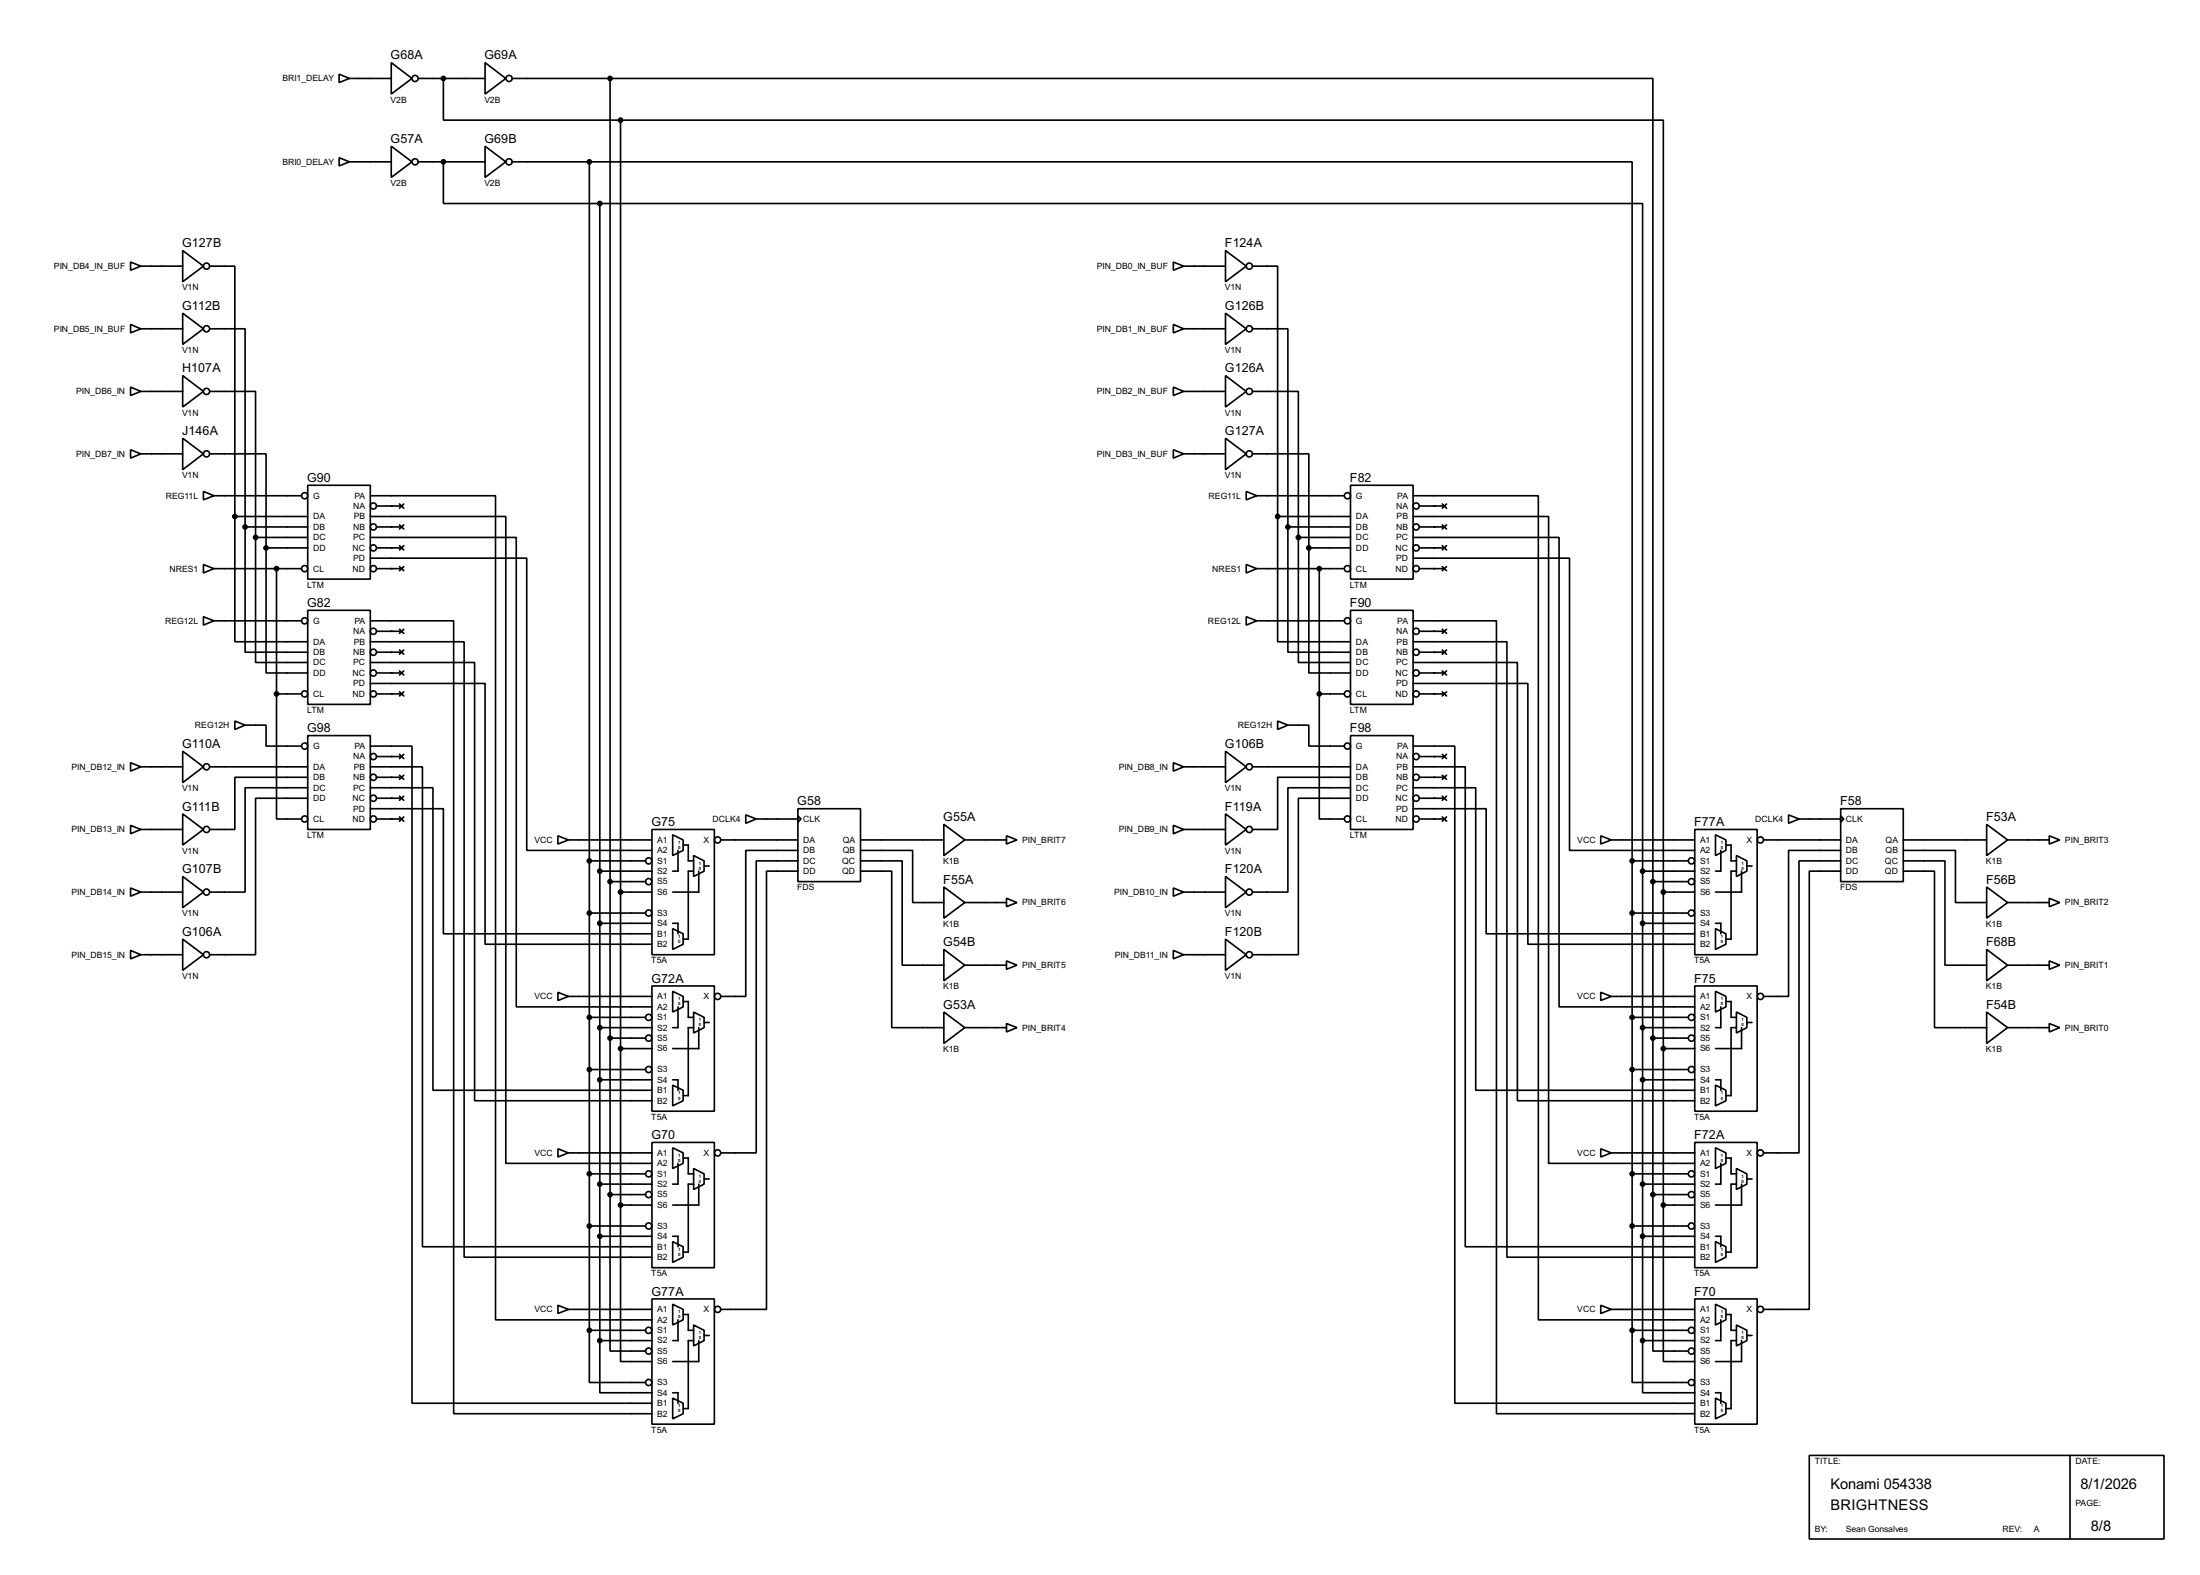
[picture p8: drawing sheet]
<svg xmlns="http://www.w3.org/2000/svg" width="536mm" height="383mm" viewBox="0 0 536 383" stroke-linecap="round" stroke-linejoin="round" font-family="sans-serif">
<g fill="none" stroke="#000" stroke-width=".4">
<path d="M82.6 18.1l2.5 1-2.5 1zM85.1 19.1h10.2M95.3 15.3l5.1 3.8-5.1 3.8zM101.9 19.1h16.3M108 19.1v10.2h43.2M118.2 15.3l5 3.8-5 3.8zM124.8 19.1h23.8M148.6 19.1h254v195.6M148.6 19.1v271.8M82.6 38.4l2.5 1-2.5 1zM85.1 39.4h10.2M95.3 35.6l5.1 3.8-5.1 3.8z"/>
<path d="M101.9 39.4h16.3M108 39.4v10.2h38.1M118.2 35.6l5 3.8-5 3.8zM124.8 39.4h18.8M143.6 39.4h254v170.2M143.6 39.4v284.5M151.2 29.3h254v187.9M151.2 29.3v264.1M146.1 49.6h254v162.5M146.1 49.6v276.8M31.8 63.8l2.5 1-2.5 1zM31.8 79l2.5 1.1-2.5 1z"/>
<path d="M34.3 64.8h10.2M44.5 61l5.1 3.8-5.1 3.8zM44.5 76.3l5.1 3.8-5.1 3.8zM51.1 64.8h6.1v61M285.8 63.8l2.5 1-2.5 1zM285.8 79l2.5 1.1-2.5 1zM288.3 64.8h10.2M298.5 61l5.1 3.8-5.1 3.8zM298.5 76.3l5.1 3.8-5.1 3.8zM305.1 64.8h6.1v61M31.8 94.3l2.5 1-2.5 1zM34.3 80.1h10.2"/>
<path d="M34.3 95.3h10.2M44.5 91.5l5.1 3.8-5.1 3.8zM51.1 80.1h8.6v48.2M51.1 95.3h11.2v35.6M285.8 94.3l2.5 1-2.5 1zM288.3 80.1h10.2M288.3 95.3h10.2M298.5 91.5l5.1 3.8-5.1 3.8zM305.1 80.1h8.6v48.2M305.1 95.3h11.2v35.6M31.8 109.5l2.5 1-2.5 1.1zM34.3 110.5h10.2"/>
<path d="M44.5 106.7l5.1 3.8-5.1 3.9zM49.6 119.7l2.5 1-2.5 1zM51.1 110.5h13.7v22.9M75 118.2h15.2v22.8h-15.2zM285.8 109.5l2.5 1-2.5 1.1zM288.3 110.5h10.2M298.5 106.7l5.1 3.8-5.1 3.9zM303.6 119.7l2.5 1-2.5 1zM305.1 110.5h13.7v22.9M329 118.2h15.2v22.8h-15.2zM49.6 137.5l2.5 1-2.5 1zM52.1 138.5h21.4"/>
<path d="M52.1 120.7h21.4M57.2 125.8v30.5h17.8M57.2 125.8h17.8M59.7 128.3v30.5h15.3M59.7 128.3h15.3M62.3 130.9v30.4h12.7M62.3 130.9h12.7M64.8 133.4v30.5h10.2M64.8 133.4h10.2M67.4 138.5v30.5M90.2 130.9h35.6v114.3h33M90.2 135.9h38.1v71.2h30.5"/>
<path d="M90.2 120.7h30.5v200.7h38.1M90.2 125.8h33v157.5h35.6M91.7 128.3h6.1M91.7 133.4h6.1M91.7 138.5h6.1M91.7 123.2h6.1M97.3 122.7l1.1 1.1M97.3 127.8l1.1 1M97.3 132.9l1.1 1M97.3 138l1.1 1M98.4 122.7l-1.1 1.1M98.4 127.8l-1.1 1"/>
<path d="M98.4 132.9l-1.1 1M98.4 138l-1.1 1M303.6 137.5l2.5 1-2.5 1zM306.1 138.5h21.4M306.1 120.7h21.4M311.2 125.8v30.5h17.8M311.2 125.8h17.8M313.7 128.3v30.5h15.3M313.7 128.3h15.3M316.3 130.9v30.4h12.7M316.3 130.9h12.7M318.8 133.4v30.5h10.2"/>
<path d="M318.8 133.4h10.2M321.4 138.5v30.5M344.2 120.7h30.5v200.7h38.1M344.2 125.8h33v157.5h35.6M344.2 130.9h35.6v114.3h33M344.2 135.9h38.1v71.2h30.5M345.7 128.3h6.1M345.7 133.4h6.1M345.7 138.5h6.1M345.7 123.2h6.1M351.3 122.7l1.1 1.1M351.3 127.8l1.1 1"/>
<path d="M351.3 132.9l1.1 1M351.3 138l1.1 1M352.4 122.7l-1.1 1.1M352.4 127.8l-1.1 1M352.4 132.9l-1.1 1M352.4 138l-1.1 1M49.6 150.2l2.5 1-2.5 1zM52.1 151.2h21.4M75 148.6h15.2v22.9h-15.2zM90.2 151.2h20.3v193h48.3M90.2 156.3h22.9v149.8h45.7M91.7 153.7h6.1"/>
<path d="M91.7 158.8h6.1M97.3 153.2l1.1 1M97.3 158.3l1.1 1M98.4 153.2l-1.1 1M98.4 158.3l-1.1 1M303.6 150.2l2.5 1-2.5 1zM306.1 151.2h21.4M329 148.6h15.2v22.9h-15.2zM344.2 151.2h20.3v193h48.3M344.2 156.3h22.9v149.8h45.7M345.7 153.7h6.1M345.7 158.8h6.1"/>
<path d="M351.3 153.2l1.1 1M351.3 158.3l1.1 1M352.4 153.2l-1.1 1M352.4 158.3l-1.1 1M57.2 175.6l2.5 1-2.5 1zM59.7 176.6h5.1v5.1h8.7M67.4 169v30.4h6.1M67.4 169h6.1M75 179.1h15.2v22.9h-15.2zM90.2 161.3h25.4v106.7h43.2M90.2 166.4h28v63.5h40.6M91.7 169h6.1"/>
<path d="M91.7 163.9h6.1M97.3 163.4l1.1 1M97.3 168.5l1.1 1M98.4 163.4l-1.1 1M98.4 168.5l-1.1 1M311.2 175.6l2.5 1-2.5 1zM313.7 176.6h5.1v5.1h8.7M321.4 169v30.4h6.1M321.4 169h6.1M329 179.1h15.2v22.9h-15.2zM344.2 161.3h25.4v106.7h43.2M344.2 166.4h28v63.5h40.6"/>
<path d="M345.7 169h6.1M345.7 163.9h6.1M351.3 163.4l1.1 1M351.3 168.5l1.1 1M352.4 163.4l-1.1 1M352.4 168.5l-1.1 1M31.8 185.7l2.5 1-2.5 1.1zM34.3 186.7h10.2M44.5 182.9l5.1 3.8-5.1 3.9zM44.5 198.2l5.1 3.8-5.1 3.8zM51.1 186.7h23.9M75 189.3h-17.8v12.7h-6.1"/>
<path d="M75 191.8h-15.3v25.4h-8.6M75 194.4h-12.7v38.1h-11.2M90.2 191.8h15.3v73.7h53.3M90.2 196.9h17.8v30.5h50.8M90.2 181.7h10.2v160h58.4M90.2 186.7h12.7v116.9h55.9M91.7 199.4h6.1M91.7 184.2h6.1M91.7 189.3h6.1M91.7 194.4h6.1M97.3 183.7l1.1 1M97.3 188.8l1.1 1"/>
<path d="M97.3 193.9l1.1 1M97.3 198.9l1.1 1.1M98.4 183.7l-1.1 1M98.4 188.8l-1.1 1M98.4 193.9l-1.1 1M98.4 198.9l-1.1 1.1M181.7 198.4l2.5 1-2.5 1.1zM184.2 199.4h10.2M194.4 196.9h15.2v17.8h-15.2zM194.4 198.7l.7 .7-.7 .8zM285.8 185.7l2.5 1-2.5 1.1zM288.3 186.7h10.2"/>
<path d="M298.5 182.9l5.1 3.8-5.1 3.9zM298.5 198.2l5.1 3.8-5.1 3.8zM305.1 186.7h23.9M329 189.3h-17.8v12.7h-6.1M329 191.8h-15.3v25.4h-8.6M329 194.4h-12.7v38.1h-11.2M344.2 181.7h10.2v160h58.4M344.2 186.7h12.7v116.9h55.9M344.2 191.8h15.3v73.7h53.3M344.2 196.9h17.8v30.5h50.8M345.7 199.4h6.1M345.7 184.2h6.1"/>
<path d="M345.7 189.3h6.1M345.7 194.4h6.1M351.3 183.7l1.1 1M351.3 188.8l1.1 1M351.3 193.9l1.1 1M351.3 198.9l1.1 1.1M352.4 183.7l-1.1 1M352.4 188.8l-1.1 1M352.4 193.9l-1.1 1M352.4 198.9l-1.1 1.1M435.7 198.4l2.5 1-2.5 1.1zM438.2 199.4h10.2"/>
<path d="M448.4 196.9h15.2v17.8h-15.2zM448.4 198.7l.7 .7-.7 .8zM31.8 201l2.5 1-2.5 1zM31.8 216.2l2.5 1-2.5 1zM34.3 202h10.2M34.3 217.2h10.2M44.5 213.4l5.1 3.8-5.1 3.8zM135.9 203.5l2.6 1-2.6 1zM138.5 204.5h20.3M143.6 209.6h13.7M146.1 212.1h12.7M148.6 214.7h8.7"/>
<path d="M151.2 217.2h7.6M158.8 202h15.2v30.5h-15.2zM163.9 203.3l2.5 1.2v2.6l-2.5 1.2zM165.2 207.1v5h-1.3M166.4 205.8h1.3v3.8h1.3M169 208.3l2.5 1.3v2.5l-2.5 1.3zM169 212.1h-1.3v16.6h-1.3M170.2 212.1v5.1h-6.3M171.5 210.9h1.3M175.6 204.5h18.8M194.4 207.1h-12.7v35.5h-6.1M194.4 209.6h-10.2v71.1h-8.6"/>
<path d="M194.4 212.1h-7.7v106.7h-11.1M209.6 209.6h10.2v25.4h10.1M209.6 207.1h12.7v12.7h7.6M209.6 212.1h7.6v38.1h12.7M209.6 204.5h20.3M229.9 216l5.1 3.8-5.1 3.8zM229.9 200.7l5.1 3.8-5.1 3.8zM235 204.5h10.2M235 219.8h10.2M245.2 218.7l2.5 1.1-2.5 1zM245.2 203.5l2.5 1-2.5 1zM285.8 201l2.5 1-2.5 1z"/>
<path d="M285.8 216.2l2.5 1-2.5 1zM288.3 202h10.2M288.3 217.2h10.2M298.5 213.4l5.1 3.8-5.1 3.8zM389.9 203.5l2.6 1-2.6 1zM392.5 204.5h20.3M397.6 209.6h13.7M397.6 209.6v114.3M400.1 212.1h12.7M400.1 212.1v114.3M402.6 214.7h8.7M402.6 214.7v76.2"/>
<path d="M405.2 217.2h7.6M405.2 217.2v76.2M412.8 202h15.2v30.5h-15.2zM417.9 203.3l2.5 1.2v2.6l-2.5 1.2zM419.2 207.1v5h-1.3M420.4 205.8h1.3v3.8h1.3M423 208.3l2.5 1.3v2.5l-2.5 1.3zM423 212.1h-1.3v16.6h-1.3M424.2 212.1v5.1h-6.3M425.5 210.9h1.3M429.6 204.5h18.8M448.4 212.1h-7.7v106.7h-11.1"/>
<path d="M448.4 209.6h-10.2v71.1h-8.6M448.4 207.1h-12.7v35.5h-6.1M463.6 209.6h10.2v25.4h10.1M463.6 207.1h12.7v12.7h7.6M463.6 212.1h7.6v38.1h12.7M463.6 204.5h20.3M483.9 200.7l5.1 3.8-5.1 3.8zM483.9 216l5.1 3.8-5.1 3.8zM489 204.5h10.2M489 219.8h10.2M499.2 203.5l2.5 1-2.5 1zM499.2 218.7l2.5 1.1-2.5 1z"/>
<path d="M31.8 231.4l2.5 1.1-2.5 1zM34.3 232.5h10.2M44.5 228.7l5.1 3.8-5.1 3.8zM143.6 222.3h13.7M146.1 224.8h12.7M163.9 226.1l2.5 1.3v2.5l-2.5 1.3zM163.9 224.8h1.3v2.6M229.9 231.2l5.1 3.8-5.1 3.8zM235 235h10.2M245.2 234l2.5 1-2.5 1zM285.8 231.4l2.5 1.1-2.5 1zM288.3 232.5h10.2"/>
<path d="M298.5 228.7l5.1 3.8-5.1 3.8zM397.6 222.3h13.7M400.1 224.8h12.7M417.9 226.1l2.5 1.3v2.5l-2.5 1.3zM417.9 224.8h1.3v2.6M483.9 231.2l5.1 3.8-5.1 3.8zM489 235h10.2M499.2 234l2.5 1-2.5 1zM135.9 241.6l2.6 1-2.6 1zM138.5 242.6h20.3M143.6 247.7h13.7M146.1 250.2h12.7"/>
<path d="M148.6 252.8h8.7M151.2 255.3h7.6M158.8 240.1h15.2v30.5h-15.2zM163.9 241.4l2.5 1.2v2.6l-2.5 1.2zM165.2 245.2v5h-1.3M166.4 243.9h1.3v3.8h1.3M169 246.4l2.5 1.3v2.5l-2.5 1.3zM169 250.2h-1.3v16.6h-1.3M170.2 250.2v5.1h-6.3M171.5 249h1.3M229.9 246.4l5.1 3.8-5.1 3.9zM235 250.2h10.2"/>
<path d="M245.2 249.2l2.5 1-2.5 1.1zM389.9 241.6l2.6 1-2.6 1zM392.5 242.6h20.3M397.6 247.7h13.7M400.1 250.2h12.7M402.6 252.8h8.7M405.2 255.3h7.6M412.8 240.1h15.2v30.5h-15.2zM417.9 241.4l2.5 1.2v2.6l-2.5 1.2zM419.2 245.2v5h-1.3M420.4 243.9h1.3v3.8h1.3M423 246.4l2.5 1.3v2.5l-2.5 1.3z"/>
<path d="M423 250.2h-1.3v16.6h-1.3M424.2 250.2v5.1h-6.3M425.5 249h1.3M483.9 246.4l5.1 3.8-5.1 3.9zM489 250.2h10.2M499.2 249.2l2.5 1-2.5 1.1zM135.9 279.7l2.6 1-2.6 1zM143.6 260.4h13.7M146.1 262.9h12.7M158.8 278.2h15.2v30.5h-15.2zM163.9 264.2l2.5 1.3v2.5l-2.5 1.3zM163.9 279.5l2.5 1.2v2.6l-2.5 1.2z"/>
<path d="M163.9 262.9h1.3v2.6M389.9 279.7l2.6 1-2.6 1zM397.6 260.4h13.7M400.1 262.9h12.7M412.8 278.2h15.2v30.5h-15.2zM417.9 279.5l2.5 1.2v2.6l-2.5 1.2zM417.9 264.2l2.5 1.3v2.5l-2.5 1.3zM417.9 262.9h1.3v2.6M138.5 280.7h20.3M143.6 285.8h13.7M143.6 298.5h13.7M146.1 288.3h12.7"/>
<path d="M148.6 290.9v38.1h8.7M148.6 290.9h8.7M151.2 293.4v38.1h7.6M151.2 293.4h7.6M165.2 283.3v5h-1.3M166.4 282h1.3v3.8h1.3M169 284.5l2.5 1.3v2.5l-2.5 1.3zM169 288.3h-1.3v16.6h-1.3M170.2 288.3v5.1h-6.3M171.5 287.1h1.3M392.5 280.7h20.3M397.6 285.8h13.7"/>
<path d="M397.6 298.5h13.7M400.1 288.3h12.7M402.6 290.9v38.1h8.7M402.6 290.9h8.7M405.2 293.4v38.1h7.6M405.2 293.4h7.6M419.2 283.3v5h-1.3M420.4 282h1.3v3.8h1.3M423 284.5l2.5 1.3v2.5l-2.5 1.3zM423 288.3h-1.3v16.6h-1.3M424.2 288.3v5.1h-6.3M425.5 287.1h1.3"/>
<path d="M135.9 317.8l2.6 1-2.6 1zM138.5 318.8h20.3M146.1 301h12.7M158.8 316.3h15.2v30.5h-15.2zM163.9 302.3l2.5 1.3v2.5l-2.5 1.3zM163.9 317.6l2.5 1.2v2.6l-2.5 1.2zM163.9 301h1.3v2.6M389.9 317.8l2.6 1-2.6 1zM392.5 318.8h20.3M400.1 301h12.7M412.8 316.3h15.2v30.5h-15.2zM417.9 317.6l2.5 1.2v2.6l-2.5 1.2z"/>
<path d="M417.9 302.3l2.5 1.3v2.5l-2.5 1.3zM417.9 301h1.3v2.6M143.6 323.9v12.7h13.7M143.6 323.9h13.7M146.1 326.4v12.7h12.7M146.1 326.4h12.7M163.9 339.1h1.3v2.6M165.2 321.4v5h-1.3M166.4 320.1h1.3v3.8h1.3M169 322.6l2.5 1.3v2.5l-2.5 1.3zM169 326.4h-1.3v16.6h-1.3M170.2 326.4v5.1h-6.3"/>
<path d="M171.5 325.2h1.3M397.6 323.9v12.7h13.7M397.6 323.9h13.7M400.1 326.4v12.7h12.7M400.1 326.4h12.7M417.9 339.1h1.3v2.6M419.2 321.4v5h-1.3M420.4 320.1h1.3v3.8h1.3M423 322.6l2.5 1.3v2.5l-2.5 1.3zM423 326.4h-1.3v16.6h-1.3M424.2 326.4v5.1h-6.3M425.5 325.2h1.3"/>
<path d="M163.9 340.4l2.5 1.3v2.5l-2.5 1.3zM417.9 340.4l2.5 1.3v2.5l-2.5 1.3zM440.7 354.4h86.4v20.3h-86.4zM504.2 354.4v20.3"/>
<circle cx="101.1" cy="19.1" r=".75"/>
<circle cx="124" cy="19.1" r=".75"/>
<circle cx="101.1" cy="39.4" r=".75"/>
<circle cx="124" cy="39.4" r=".75"/>
<circle cx="50.3" cy="64.8" r=".75"/>
<circle cx="304.3" cy="64.8" r=".75"/>
<circle cx="50.3" cy="95.3" r=".75"/>
<circle cx="50.3" cy="80.1" r=".75"/>
<circle cx="304.3" cy="80.1" r=".75"/>
<circle cx="304.3" cy="95.3" r=".75"/>
<circle cx="50.3" cy="110.5" r=".75"/>
<circle cx="304.3" cy="110.5" r=".75"/>
<circle cx="74.2" cy="120.7" r=".75"/>
<circle cx="74.2" cy="138.5" r=".75"/>
<circle cx="90.9" cy="138.5" r=".75"/>
<circle cx="90.9" cy="128.3" r=".75"/>
<circle cx="90.9" cy="123.2" r=".75"/>
<circle cx="90.9" cy="133.4" r=".75"/>
<circle cx="328.2" cy="120.7" r=".75"/>
<circle cx="328.2" cy="138.5" r=".75"/>
<circle cx="344.9" cy="123.2" r=".75"/>
<circle cx="344.9" cy="128.3" r=".75"/>
<circle cx="344.9" cy="133.4" r=".75"/>
<circle cx="344.9" cy="138.5" r=".75"/>
<circle cx="74.2" cy="151.2" r=".75"/>
<circle cx="90.9" cy="158.8" r=".75"/>
<circle cx="90.9" cy="153.7" r=".75"/>
<circle cx="328.2" cy="151.2" r=".75"/>
<circle cx="344.9" cy="158.8" r=".75"/>
<circle cx="344.9" cy="153.7" r=".75"/>
<circle cx="74.2" cy="169" r=".75"/>
<circle cx="90.9" cy="163.9" r=".75"/>
<circle cx="90.9" cy="169" r=".75"/>
<circle cx="328.2" cy="169" r=".75"/>
<circle cx="344.9" cy="163.9" r=".75"/>
<circle cx="344.9" cy="169" r=".75"/>
<circle cx="50.3" cy="186.7" r=".75"/>
<circle cx="74.2" cy="181.7" r=".75"/>
<circle cx="74.2" cy="199.4" r=".75"/>
<circle cx="90.9" cy="184.2" r=".75"/>
<circle cx="90.9" cy="194.4" r=".75"/>
<circle cx="90.9" cy="199.4" r=".75"/>
<circle cx="90.9" cy="189.3" r=".75"/>
<circle cx="304.3" cy="186.7" r=".75"/>
<circle cx="328.2" cy="199.4" r=".75"/>
<circle cx="328.2" cy="181.7" r=".75"/>
<circle cx="344.9" cy="199.4" r=".75"/>
<circle cx="344.9" cy="184.2" r=".75"/>
<circle cx="344.9" cy="189.3" r=".75"/>
<circle cx="344.9" cy="194.4" r=".75"/>
<circle cx="50.3" cy="202" r=".75"/>
<circle cx="50.3" cy="217.2" r=".75"/>
<circle cx="158" cy="214.7" r=".75"/>
<circle cx="158" cy="209.6" r=".75"/>
<circle cx="174.8" cy="204.5" r=".75"/>
<circle cx="304.3" cy="202" r=".75"/>
<circle cx="304.3" cy="217.2" r=".75"/>
<circle cx="412" cy="214.7" r=".75"/>
<circle cx="412" cy="209.6" r=".75"/>
<circle cx="428.8" cy="204.5" r=".75"/>
<circle cx="50.3" cy="232.5" r=".75"/>
<circle cx="158" cy="222.3" r=".75"/>
<circle cx="304.3" cy="232.5" r=".75"/>
<circle cx="412" cy="222.3" r=".75"/>
<circle cx="158" cy="247.7" r=".75"/>
<circle cx="158" cy="252.8" r=".75"/>
<circle cx="174.8" cy="242.6" r=".75"/>
<circle cx="412" cy="247.7" r=".75"/>
<circle cx="412" cy="252.8" r=".75"/>
<circle cx="428.8" cy="242.6" r=".75"/>
<circle cx="158" cy="260.4" r=".75"/>
<circle cx="412" cy="260.4" r=".75"/>
<circle cx="158" cy="285.8" r=".75"/>
<circle cx="158" cy="290.9" r=".75"/>
<circle cx="158" cy="298.5" r=".75"/>
<circle cx="174.8" cy="280.7" r=".75"/>
<circle cx="412" cy="285.8" r=".75"/>
<circle cx="412" cy="290.9" r=".75"/>
<circle cx="412" cy="298.5" r=".75"/>
<circle cx="428.8" cy="280.7" r=".75"/>
<circle cx="174.8" cy="318.8" r=".75"/>
<circle cx="428.8" cy="318.8" r=".75"/>
<circle cx="158" cy="336.6" r=".75"/>
<circle cx="158" cy="329" r=".75"/>
<circle cx="158" cy="323.9" r=".75"/>
<circle cx="412" cy="329" r=".75"/>
<circle cx="412" cy="323.9" r=".75"/>
<circle cx="412" cy="336.6" r=".75"/>
</g>
<g fill="#000">
<circle cx="95.3" cy="133.4" r=".2"/>
<circle cx="95.3" cy="123.2" r=".2"/>
<circle cx="95.3" cy="128.3" r=".2"/>
<circle cx="95.3" cy="138.5" r=".2"/>
<circle cx="349.3" cy="133.4" r=".2"/>
<circle cx="349.3" cy="123.2" r=".2"/>
<circle cx="349.3" cy="138.5" r=".2"/>
<circle cx="349.3" cy="128.3" r=".2"/>
<circle cx="95.3" cy="153.7" r=".2"/>
<circle cx="95.3" cy="158.8" r=".2"/>
<circle cx="349.3" cy="153.7" r=".2"/>
<circle cx="349.3" cy="158.8" r=".2"/>
<circle cx="95.3" cy="163.9" r=".2"/>
<circle cx="95.3" cy="169" r=".2"/>
<circle cx="349.3" cy="163.9" r=".2"/>
<circle cx="349.3" cy="169" r=".2"/>
<circle cx="95.3" cy="184.2" r=".2"/>
<circle cx="95.3" cy="199.4" r=".2"/>
<circle cx="95.3" cy="194.4" r=".2"/>
<circle cx="95.3" cy="189.3" r=".2"/>
<circle cx="349.3" cy="199.4" r=".2"/>
<circle cx="349.3" cy="194.4" r=".2"/>
<circle cx="349.3" cy="184.2" r=".2"/>
<circle cx="349.3" cy="189.3" r=".2"/>
</g>
<g fill="#000" stroke="#000" stroke-width=".4">
<circle cx="108" cy="19.1" r=".5"/>
<circle cx="148.6" cy="19.1" r=".5"/>
<circle cx="108" cy="39.4" r=".5"/>
<circle cx="143.5" cy="39.4" r=".5"/>
<circle cx="151.1" cy="29.3" r=".5"/>
<circle cx="146.1" cy="49.6" r=".5"/>
<circle cx="57.2" cy="125.8" r=".5"/>
<circle cx="59.7" cy="128.3" r=".5"/>
<circle cx="62.2" cy="130.9" r=".5"/>
<circle cx="64.8" cy="133.4" r=".5"/>
<circle cx="67.3" cy="138.5" r=".5"/>
<circle cx="311.2" cy="125.8" r=".5"/>
<circle cx="313.7" cy="128.3" r=".5"/>
<circle cx="316.2" cy="130.9" r=".5"/>
<circle cx="318.8" cy="133.4" r=".5"/>
<circle cx="321.3" cy="138.5" r=".5"/>
<circle cx="67.3" cy="169" r=".5"/>
<circle cx="321.3" cy="169" r=".5"/>
<circle cx="143.5" cy="209.6" r=".5"/>
<circle cx="146.1" cy="212.1" r=".5"/>
<circle cx="148.6" cy="214.7" r=".5"/>
<circle cx="151.1" cy="217.2" r=".5"/>
<circle cx="397.5" cy="209.6" r=".5"/>
<circle cx="400.1" cy="212.1" r=".5"/>
<circle cx="402.6" cy="214.7" r=".5"/>
<circle cx="405.1" cy="217.2" r=".5"/>
<circle cx="143.5" cy="222.3" r=".5"/>
<circle cx="146.1" cy="224.8" r=".5"/>
<circle cx="397.5" cy="222.3" r=".5"/>
<circle cx="400.1" cy="224.8" r=".5"/>
<circle cx="143.5" cy="247.7" r=".5"/>
<circle cx="146.1" cy="250.2" r=".5"/>
<circle cx="148.6" cy="252.8" r=".5"/>
<circle cx="151.1" cy="255.3" r=".5"/>
<circle cx="397.5" cy="247.7" r=".5"/>
<circle cx="400.1" cy="250.2" r=".5"/>
<circle cx="402.6" cy="252.8" r=".5"/>
<circle cx="405.1" cy="255.3" r=".5"/>
<circle cx="143.5" cy="260.4" r=".5"/>
<circle cx="146.1" cy="262.9" r=".5"/>
<circle cx="397.5" cy="260.4" r=".5"/>
<circle cx="400.1" cy="262.9" r=".5"/>
<circle cx="143.5" cy="298.5" r=".5"/>
<circle cx="143.5" cy="285.8" r=".5"/>
<circle cx="146.1" cy="288.3" r=".5"/>
<circle cx="148.6" cy="290.9" r=".5"/>
<circle cx="151.1" cy="293.4" r=".5"/>
<circle cx="397.5" cy="285.8" r=".5"/>
<circle cx="397.5" cy="298.5" r=".5"/>
<circle cx="400.1" cy="288.3" r=".5"/>
<circle cx="402.6" cy="290.9" r=".5"/>
<circle cx="405.1" cy="293.4" r=".5"/>
<circle cx="146.1" cy="301" r=".5"/>
<circle cx="400.1" cy="301" r=".5"/>
<circle cx="143.5" cy="323.9" r=".5"/>
<circle cx="146.1" cy="326.4" r=".5"/>
<circle cx="397.5" cy="323.9" r=".5"/>
<circle cx="400.1" cy="326.4" r=".5"/>
</g>
<g font-size="4">
<text x="445.9" y="362.5">Konami 054338</text>
<text x="506.8" y="362.5">8/1/2026</text>
<text x="445.9" y="367.6">BRIGHTNESS</text>
<text x="509.3" y="372.7">8/8</text>
</g>
<g font-size="3.4">
<text x="95.2" y="14.5">G68A</text>
<text x="118" y="14.5">G69A</text>
<text x="95.2" y="34.8">G57A</text>
<text x="118" y="34.8">G69B</text>
<text x="44.4" y="60.2">G127B</text>
<text x="298.4" y="60.2">F124A</text>
<text x="44.4" y="75.5">G112B</text>
<text x="298.4" y="75.5">G126B</text>
<text x="44.4" y="90.7">H107A</text>
<text x="298.4" y="90.7">G126A</text>
<text x="44.4" y="105.9">J146A</text>
<text x="298.4" y="105.9">G127A</text>
<text x="74.8" y="117.4">G90</text>
<text x="328.8" y="117.4">F82</text>
<text x="74.8" y="147.8">G82</text>
<text x="328.8" y="147.8">F90</text>
<text x="74.8" y="178.3">G98</text>
<text x="328.8" y="178.3">F98</text>
<text x="44.4" y="182.1">G110A</text>
<text x="298.4" y="182.1">G106B</text>
<text x="44.4" y="197.4">G111B</text>
<text x="194.2" y="196.1">G58</text>
<text x="298.4" y="197.4">F119A</text>
<text x="448.2" y="196.1">F58</text>
<text x="158.7" y="201.2">G75</text>
<text x="229.8" y="199.9">G55A</text>
<text x="412.7" y="201.2">F77A</text>
<text x="483.8" y="199.9">F53A</text>
<text x="44.4" y="212.6">G107B</text>
<text x="229.8" y="215.2">F55A</text>
<text x="298.4" y="212.6">F120A</text>
<text x="483.8" y="215.2">F56B</text>
<text x="44.4" y="227.9">G106A</text>
<text x="298.4" y="227.9">F120B</text>
<text x="229.8" y="230.4">G54B</text>
<text x="483.8" y="230.4">F68B</text>
<text x="158.7" y="239.3">G72A</text>
<text x="412.7" y="239.3">F75</text>
<text x="229.8" y="245.6">G53A</text>
<text x="483.8" y="245.6">F54B</text>
<text x="158.7" y="277.4">G70</text>
<text x="412.7" y="277.4">F72A</text>
<text x="158.7" y="315.5">G77A</text>
<text x="412.7" y="315.5">F70</text>
</g>
<g font-size="2.4">
<text x="68.8" y="19.8">BRI1_DELAY</text>
<text x="95.1" y="25">V2B</text>
<text x="118" y="25">V2B</text>
<text x="68.8" y="40.1">BRI0_DELAY</text>
<text x="95.1" y="45.3">V2B</text>
<text x="118" y="45.3">V2B</text>
<text x="13.1" y="65.5">PIN_DB4_IN_BUF</text>
<text x="267.1" y="65.5">PIN_DB0_IN_BUF</text>
<text x="44.3" y="70.7">V1N</text>
<text x="298.3" y="70.7">V1N</text>
<text x="13.1" y="80.8">PIN_DB5_IN_BUF</text>
<text x="267.1" y="80.8">PIN_DB1_IN_BUF</text>
<text x="44.3" y="86">V1N</text>
<text x="298.3" y="86">V1N</text>
<text x="18.5" y="96">PIN_DB6_IN</text>
<text x="267.1" y="96">PIN_DB2_IN_BUF</text>
<text x="44.3" y="101.2">V1N</text>
<text x="298.3" y="101.2">V1N</text>
<text x="18.5" y="111.2">PIN_DB7_IN</text>
<text x="267.1" y="111.2">PIN_DB3_IN_BUF</text>
<text x="44.3" y="116.4">V1N</text>
<text x="298.3" y="116.4">V1N</text>
<text x="40.4" y="121.4">REG11L</text>
<text x="76.3" y="121.4">G</text>
<text x="86" y="123.9">NA</text>
<text x="86.3" y="121.4">PA</text>
<text x="294.4" y="121.4">REG11L</text>
<text x="330.3" y="121.4">G</text>
<text x="340" y="123.9">NA</text>
<text x="340.3" y="121.4">PA</text>
<text x="76.3" y="126.4">DA</text>
<text x="76.3" y="129">DB</text>
<text x="76.3" y="131.6">DC</text>
<text x="86" y="131.6">PC</text>
<text x="86" y="129">NB</text>
<text x="86.2" y="126.4">PB</text>
<text x="330.3" y="126.4">DA</text>
<text x="330.3" y="129">DB</text>
<text x="330.3" y="131.6">DC</text>
<text x="340" y="131.6">PC</text>
<text x="340" y="129">NB</text>
<text x="340.2" y="126.4">PB</text>
<text x="76.3" y="134.1">DD</text>
<text x="85.9" y="134.1">NC</text>
<text x="86" y="136.6">PD</text>
<text x="330.3" y="134.1">DD</text>
<text x="339.9" y="134.1">NC</text>
<text x="340" y="136.6">PD</text>
<text x="41.3" y="139.2">NRES1</text>
<text x="74.8" y="143.1">LTM</text>
<text x="76.3" y="139.2">CL</text>
<text x="85.9" y="139.2">ND</text>
<text x="295.3" y="139.2">NRES1</text>
<text x="328.8" y="143.1">LTM</text>
<text x="330.3" y="139.2">CL</text>
<text x="339.9" y="139.2">ND</text>
<text x="40.2" y="151.9">REG12L</text>
<text x="76.3" y="151.9">G</text>
<text x="86" y="154.4">NA</text>
<text x="86.3" y="151.9">PA</text>
<text x="294.2" y="151.9">REG12L</text>
<text x="330.3" y="151.9">G</text>
<text x="340" y="154.4">NA</text>
<text x="340.3" y="151.9">PA</text>
<text x="76.3" y="157">DA</text>
<text x="76.3" y="159.5">DB</text>
<text x="86" y="159.5">NB</text>
<text x="86.2" y="157">PB</text>
<text x="330.3" y="157">DA</text>
<text x="330.3" y="159.5">DB</text>
<text x="340" y="159.5">NB</text>
<text x="340.2" y="157">PB</text>
<text x="76.3" y="162">DC</text>
<text x="76.3" y="164.6">DD</text>
<text x="85.9" y="164.6">NC</text>
<text x="86" y="162">PC</text>
<text x="86" y="167.1">PD</text>
<text x="330.3" y="162">DC</text>
<text x="330.3" y="164.6">DD</text>
<text x="339.9" y="164.6">NC</text>
<text x="340" y="162">PC</text>
<text x="340" y="167.1">PD</text>
<text x="74.8" y="173.6">LTM</text>
<text x="76.3" y="169.7">CL</text>
<text x="85.9" y="169.7">ND</text>
<text x="328.8" y="173.6">LTM</text>
<text x="330.3" y="169.7">CL</text>
<text x="339.9" y="169.7">ND</text>
<text x="47.5" y="177.3">REG12H</text>
<text x="301.5" y="177.3">REG12H</text>
<text x="76.3" y="182.4">G</text>
<text x="86" y="184.9">NA</text>
<text x="86.3" y="182.4">PA</text>
<text x="330.3" y="182.4">G</text>
<text x="340" y="184.9">NA</text>
<text x="340.3" y="182.4">PA</text>
<text x="17.4" y="187.4">PIN_DB12_IN</text>
<text x="76.3" y="187.4">DA</text>
<text x="76.3" y="190">DB</text>
<text x="86" y="190">NB</text>
<text x="86.2" y="187.4">PB</text>
<text x="272.5" y="187.4">PIN_DB8_IN</text>
<text x="330.3" y="187.4">DA</text>
<text x="330.3" y="190">DB</text>
<text x="340" y="190">NB</text>
<text x="340.2" y="187.4">PB</text>
<text x="44.3" y="192.7">V1N</text>
<text x="76.3" y="192.5">DC</text>
<text x="76.3" y="195.1">DD</text>
<text x="85.9" y="195.1">NC</text>
<text x="86" y="192.5">PC</text>
<text x="86" y="197.6">PD</text>
<text x="298.3" y="192.7">V1N</text>
<text x="330.3" y="192.5">DC</text>
<text x="330.3" y="195.1">DD</text>
<text x="339.9" y="195.1">NC</text>
<text x="340" y="192.5">PC</text>
<text x="340" y="197.6">PD</text>
<text x="17.4" y="202.7">PIN_DB13_IN</text>
<text x="76.3" y="200.1">CL</text>
<text x="85.9" y="200.1">ND</text>
<text x="173.5" y="200.1">DCLK4</text>
<text x="195.6" y="200.1">CLK</text>
<text x="272.5" y="202.7">PIN_DB9_IN</text>
<text x="330.3" y="200.1">CL</text>
<text x="339.9" y="200.1">ND</text>
<text x="427.5" y="200.1">DCLK4</text>
<text x="449.6" y="200.1">CLK</text>
<text x="44.3" y="207.9">V1N</text>
<text x="74.8" y="204.1">LTM</text>
<text x="130.2" y="205.2">VCC</text>
<text x="160.1" y="205.2">A1</text>
<text x="160.1" y="207.8">A2</text>
<text x="171.4" y="205.2">X</text>
<text x="195.6" y="205.2">DA</text>
<text x="195.6" y="207.8">DB</text>
<text x="205.3" y="205.2">QA</text>
<text x="205.3" y="207.8">QB</text>
<text x="249" y="205.2">PIN_BRIT7</text>
<text x="298.3" y="207.9">V1N</text>
<text x="328.8" y="204.1">LTM</text>
<text x="384.2" y="205.2">VCC</text>
<text x="414.1" y="205.2">A1</text>
<text x="414.1" y="207.8">A2</text>
<text x="425.4" y="205.2">X</text>
<text x="449.6" y="205.2">DA</text>
<text x="449.6" y="207.8">DB</text>
<text x="459.3" y="205.2">QA</text>
<text x="459.3" y="207.8">QB</text>
<text x="503" y="205.2">PIN_BRIT3</text>
<text x="160.1" y="212.8">S2</text>
<text x="160.1" y="210.3">S1</text>
<text x="160.1" y="215.4">S5</text>
<text x="195.6" y="210.3">DC</text>
<text x="195.6" y="212.8">DD</text>
<text x="205.1" y="210.3">QC</text>
<text x="205.1" y="212.8">QD</text>
<text x="229.7" y="210.4">K1B</text>
<text x="414.1" y="212.8">S2</text>
<text x="414.1" y="210.3">S1</text>
<text x="414.1" y="215.4">S5</text>
<text x="449.6" y="210.3">DC</text>
<text x="449.6" y="212.8">DD</text>
<text x="459.1" y="210.3">QC</text>
<text x="459.1" y="212.8">QD</text>
<text x="483.7" y="210.4">K1B</text>
<text x="17.4" y="217.9">PIN_DB14_IN</text>
<text x="160.1" y="217.9">S6</text>
<text x="194.2" y="216.8">FDS</text>
<text x="249" y="220.5">PIN_BRIT6</text>
<text x="271.4" y="217.9">PIN_DB10_IN</text>
<text x="414.1" y="217.9">S6</text>
<text x="448.2" y="216.8">FDS</text>
<text x="503" y="220.5">PIN_BRIT2</text>
<text x="44.3" y="223.1">V1N</text>
<text x="160.1" y="225.5">S4</text>
<text x="160.1" y="223">S3</text>
<text x="229.7" y="225.7">K1B</text>
<text x="298.3" y="223.1">V1N</text>
<text x="414.1" y="225.5">S4</text>
<text x="414.1" y="223">S3</text>
<text x="483.7" y="225.7">K1B</text>
<text x="17.4" y="233.2">PIN_DB15_IN</text>
<text x="160.1" y="230.6">B2</text>
<text x="160.1" y="228.1">B1</text>
<text x="271.5" y="233.2">PIN_DB11_IN</text>
<text x="414.1" y="230.6">B2</text>
<text x="414.1" y="228.1">B1</text>
<text x="44.3" y="238.4">V1N</text>
<text x="158.6" y="234.6">T5A</text>
<text x="249" y="235.7">PIN_BRIT5</text>
<text x="298.3" y="238.4">V1N</text>
<text x="412.6" y="234.6">T5A</text>
<text x="503" y="235.7">PIN_BRIT1</text>
<text x="130.2" y="243.3">VCC</text>
<text x="160.1" y="243.3">A1</text>
<text x="160.1" y="245.9">A2</text>
<text x="171.4" y="243.3">X</text>
<text x="229.7" y="240.9">K1B</text>
<text x="384.2" y="243.3">VCC</text>
<text x="414.1" y="243.3">A1</text>
<text x="414.1" y="245.9">A2</text>
<text x="425.4" y="243.3">X</text>
<text x="483.7" y="240.9">K1B</text>
<text x="160.1" y="250.9">S2</text>
<text x="160.1" y="248.4">S1</text>
<text x="249" y="250.9">PIN_BRIT4</text>
<text x="414.1" y="250.9">S2</text>
<text x="414.1" y="248.4">S1</text>
<text x="503" y="250.9">PIN_BRIT0</text>
<text x="160.1" y="256">S6</text>
<text x="160.1" y="253.5">S5</text>
<text x="229.7" y="256.2">K1B</text>
<text x="414.1" y="256">S6</text>
<text x="414.1" y="253.5">S5</text>
<text x="483.7" y="256.2">K1B</text>
<text x="160.1" y="263.6">S4</text>
<text x="160.1" y="261.1">S3</text>
<text x="414.1" y="263.6">S4</text>
<text x="414.1" y="261.1">S3</text>
<text x="160.1" y="268.7">B2</text>
<text x="160.1" y="266.2">B1</text>
<text x="414.1" y="268.7">B2</text>
<text x="414.1" y="266.2">B1</text>
<text x="158.6" y="272.7">T5A</text>
<text x="412.6" y="272.7">T5A</text>
<text x="130.2" y="281.4">VCC</text>
<text x="160.1" y="281.4">A1</text>
<text x="171.4" y="281.4">X</text>
<text x="384.2" y="281.4">VCC</text>
<text x="414.1" y="281.4">A1</text>
<text x="425.4" y="281.4">X</text>
<text x="160.1" y="284">A2</text>
<text x="160.1" y="286.5">S1</text>
<text x="414.1" y="284">A2</text>
<text x="414.1" y="286.5">S1</text>
<text x="160.1" y="289">S2</text>
<text x="160.1" y="291.6">S5</text>
<text x="414.1" y="289">S2</text>
<text x="414.1" y="291.6">S5</text>
<text x="160.1" y="294.1">S6</text>
<text x="160.1" y="299.2">S3</text>
<text x="414.1" y="294.1">S6</text>
<text x="414.1" y="299.2">S3</text>
<text x="160.1" y="301.7">S4</text>
<text x="160.1" y="304.3">B1</text>
<text x="414.1" y="301.7">S4</text>
<text x="414.1" y="304.3">B1</text>
<text x="158.6" y="310.8">T5A</text>
<text x="160.1" y="306.8">B2</text>
<text x="412.6" y="310.8">T5A</text>
<text x="414.1" y="306.8">B2</text>
<text x="130.2" y="319.5">VCC</text>
<text x="160.1" y="319.5">A1</text>
<text x="160.1" y="322.1">A2</text>
<text x="171.4" y="319.5">X</text>
<text x="384.2" y="319.5">VCC</text>
<text x="414.1" y="319.5">A1</text>
<text x="414.1" y="322.1">A2</text>
<text x="425.4" y="319.5">X</text>
<text x="160.1" y="327.1">S2</text>
<text x="160.1" y="324.6">S1</text>
<text x="160.1" y="329.7">S5</text>
<text x="414.1" y="327.1">S2</text>
<text x="414.1" y="324.6">S1</text>
<text x="414.1" y="329.7">S5</text>
<text x="160.1" y="332.2">S6</text>
<text x="414.1" y="332.2">S6</text>
<text x="160.1" y="339.8">S4</text>
<text x="160.1" y="337.3">S3</text>
<text x="414.1" y="339.8">S4</text>
<text x="414.1" y="337.3">S3</text>
<text x="160.1" y="344.9">B2</text>
<text x="160.1" y="342.4">B1</text>
<text x="414.1" y="344.9">B2</text>
<text x="414.1" y="342.4">B1</text>
<text x="158.6" y="348.9">T5A</text>
<text x="412.6" y="348.9">T5A</text>
<text x="442" y="356.5">TITLE:</text>
<text x="505.5" y="356.5">DATE:</text>
<text x="505.5" y="366.7">PAGE:</text>
<text x="442" y="373">BY:</text>
<text x="449.6" y="373">Sean Gonsalves</text>
<text x="487.7" y="373">REV:</text>
<text x="495.4" y="373">A</text>
</g>
<g font-size="1.2">
<text x="165.2" y="205.5">1</text>
<text x="165.2" y="206.7">0</text>
<text x="419.2" y="205.5">1</text>
<text x="419.2" y="206.7">0</text>
<text x="170.2" y="210.6">1</text>
<text x="170.2" y="211.8">0</text>
<text x="424.2" y="210.6">1</text>
<text x="424.2" y="211.8">0</text>
<text x="165.2" y="228.3">1</text>
<text x="165.2" y="229.6">0</text>
<text x="419.2" y="228.3">1</text>
<text x="419.2" y="229.6">0</text>
<text x="165.2" y="243.6">1</text>
<text x="165.2" y="244.8">0</text>
<text x="419.2" y="243.6">1</text>
<text x="419.2" y="244.8">0</text>
<text x="170.2" y="248.7">1</text>
<text x="170.2" y="249.9">0</text>
<text x="424.2" y="248.7">1</text>
<text x="424.2" y="249.9">0</text>
<text x="165.2" y="266.4">1</text>
<text x="165.2" y="267.7">0</text>
<text x="419.2" y="266.4">1</text>
<text x="419.2" y="267.7">0</text>
<text x="165.2" y="281.7">1</text>
<text x="419.2" y="281.7">1</text>
<text x="165.2" y="282.9">0</text>
<text x="170.2" y="286.8">1</text>
<text x="419.2" y="282.9">0</text>
<text x="424.2" y="286.8">1</text>
<text x="170.2" y="288">0</text>
<text x="424.2" y="288">0</text>
<text x="165.2" y="304.5">1</text>
<text x="165.2" y="305.8">0</text>
<text x="419.2" y="304.5">1</text>
<text x="419.2" y="305.8">0</text>
<text x="165.2" y="319.8">1</text>
<text x="165.2" y="321">0</text>
<text x="419.2" y="319.8">1</text>
<text x="419.2" y="321">0</text>
<text x="170.2" y="324.9">1</text>
<text x="170.2" y="326.1">0</text>
<text x="424.2" y="324.9">1</text>
<text x="424.2" y="326.1">0</text>
<text x="165.2" y="342.6">1</text>
<text x="165.2" y="343.9">0</text>
<text x="419.2" y="342.6">1</text>
<text x="419.2" y="343.9">0</text>
</g>
</svg>
